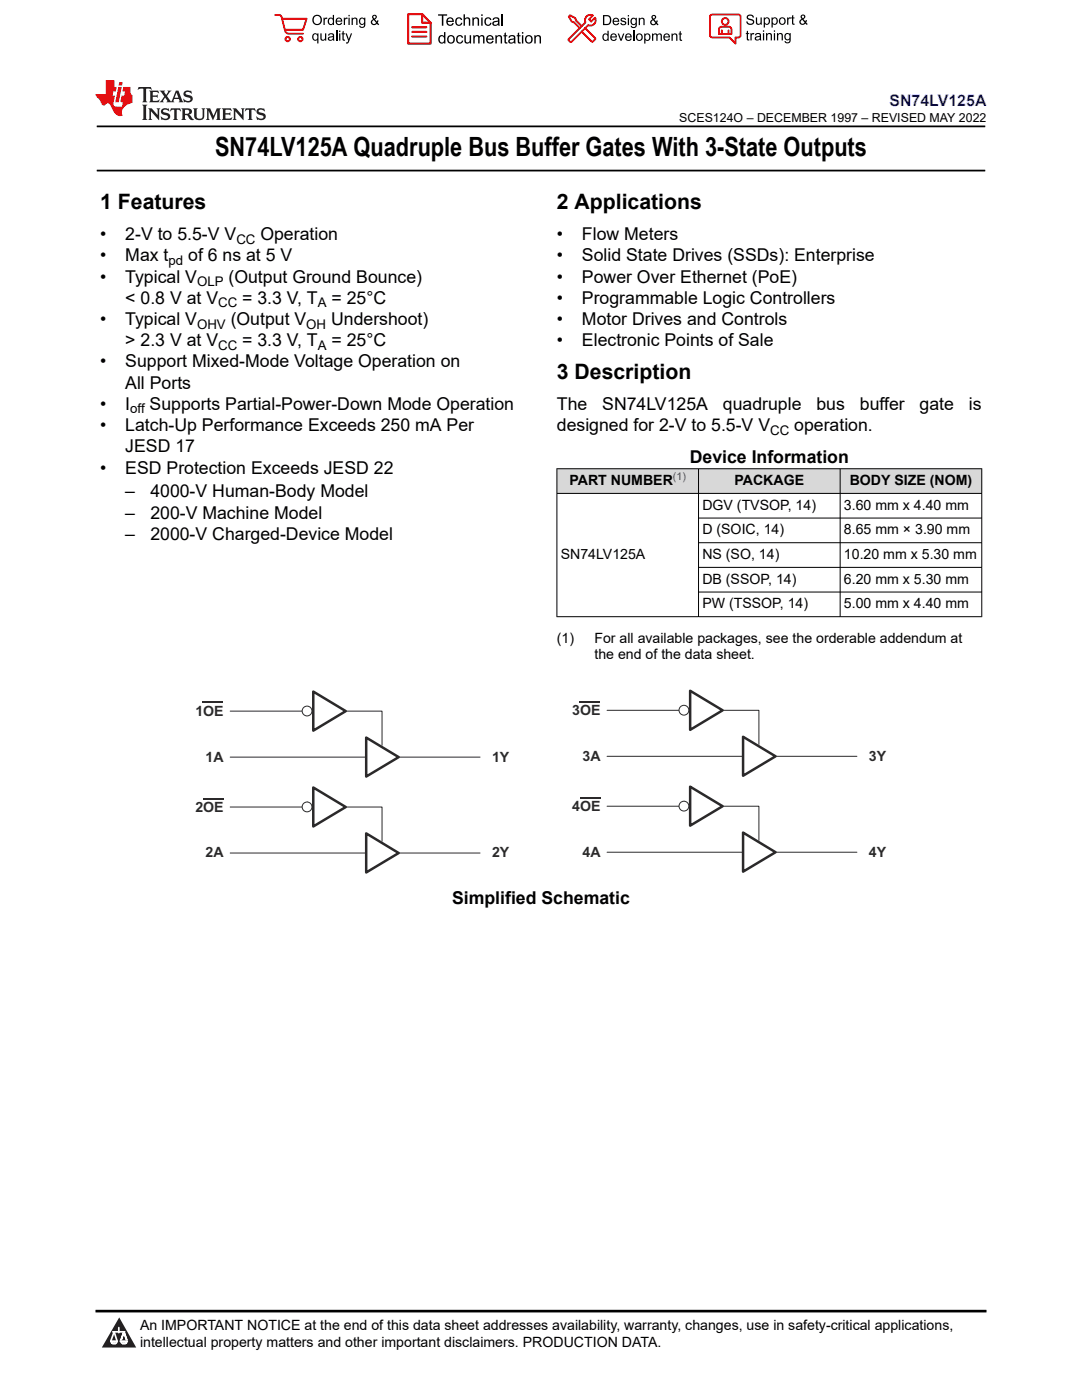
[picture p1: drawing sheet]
<svg xmlns="http://www.w3.org/2000/svg" width="216mm" height="279mm" viewBox="0 0 216 279" stroke-linecap="round" stroke-linejoin="round" font-family="sans-serif">
<path d="M19.3 25.2h177.3M19.3 34h177.3" fill="none" stroke="#000" stroke-width=".35"/>
<g fill="#d8d8d8">
<path d="M111.1 93.5h84.8v5h-84.8z" fill-rule="evenodd"/>
<path d="M111.2 93.6h28.1v4.8h-28.1z" fill-rule="evenodd"/>
<path d="M139.4 93.6h28.2v4.8h-28.2z" fill-rule="evenodd"/>
<path d="M167.7 93.6h28.1v4.8h-28.1z" fill-rule="evenodd"/>
</g>
<path d="M111.1 93.5h84.9M111.1 98.5h84.9M111.1 93.5v29.6M139.4 93.5v29.6M167.6 93.5v29.6M195.9 93.5v29.6M139.4 103.4h56.6M139.4 108.3h56.6M139.4 113.2h56.6M139.4 118.2h56.6M196 123.1h-84.9" fill="none" stroke="#000" stroke-width=".2"/>
<path d="M45.9 141.9h30.3v6.8M45.9 151.1h49.9M45.9 161.1h30.3v6.8M45.9 170.2h49.9" fill="none" stroke="#2b292a" stroke-width=".2"/>
<path d="M40.6 159.4h4" fill="none" stroke="#2b292a" stroke-width=".36"/>
<path d="M62.5 138l6.5 3.9-6.5 3.9z" fill="#fff"/>
<path d="M62.5 138l6.5 3.9-6.5 3.9z" fill="none" stroke="#2b292a" stroke-width=".5"/>
<path d="M73.1 147.2l6.5 3.9-6.5 3.9z" fill="#fff"/>
<path d="M73.1 147.2l6.5 3.9-6.5 3.9z" fill="none" stroke="#2b292a" stroke-width=".5"/>
<path d="M62.5 157.2l6.5 3.9-6.5 3.8z" fill="#fff"/>
<path d="M62.5 157.2l6.5 3.9-6.5 3.8z" fill="none" stroke="#2b292a" stroke-width=".5"/>
<path d="M73.1 166.3l6.5 3.9-6.5 3.9z" fill="#fff"/>
<path d="M73.1 166.3l6.5 3.9-6.5 3.9z" fill="none" stroke="#2b292a" stroke-width=".5"/>
<circle cx="61.3" cy="141.9" r=".98" fill="#fff"/>
<g fill="none" stroke="#2b292a" stroke-width=".2">
<path d="M61.3 160.1v1"/>
<circle cx="61.3" cy="141.9" r=".98"/>
</g>
<circle cx="61.3" cy="161" r=".98" fill="#fff"/>
<g fill="none" stroke="#2b292a" stroke-width=".2">
<path d="M121.1 141.8h30.3v6.8M121.1 150.9h49.9M121.1 160.9h30.3v6.8M121.1 170.1h49.9"/>
<circle cx="61.3" cy="161" r=".98"/>
</g>
<path d="M115.8 159.2h4" fill="none" stroke="#2b292a" stroke-width=".36"/>
<path d="M137.7 137.9l6.5 3.9-6.5 3.9z" fill="#fff"/>
<path d="M137.7 137.9l6.5 3.9-6.5 3.9z" fill="none" stroke="#2b292a" stroke-width=".5"/>
<path d="M148.3 147l6.5 3.9-6.5 3.9z" fill="#fff"/>
<path d="M148.3 147l6.5 3.9-6.5 3.9z" fill="none" stroke="#2b292a" stroke-width=".5"/>
<path d="M137.7 157l6.5 3.9-6.5 3.9z" fill="#fff"/>
<path d="M137.7 157l6.5 3.9-6.5 3.9z" fill="none" stroke="#2b292a" stroke-width=".5"/>
<path d="M148.3 166.2l6.5 3.9-6.5 3.9z" fill="#fff"/>
<path d="M148.3 166.2l6.5 3.9-6.5 3.9z" fill="none" stroke="#2b292a" stroke-width=".5"/>
<circle cx="136.5" cy="141.7" r=".98" fill="#fff"/>
<g fill="none" stroke="#2b292a" stroke-width=".2">
<path d="M136.5 159.9v1"/>
<circle cx="136.5" cy="141.7" r=".98"/>
</g>
<circle cx="136.5" cy="160.9" r=".98" fill="#fff"/>
<circle cx="136.5" cy="160.9" r=".98" fill="none" stroke="#2b292a" stroke-width=".2"/>
<path d="M40.4 140.2h4.1M115.7 140.2h4.1" fill="none" stroke="#2b292a" stroke-width=".36"/>
<path d="M0 0h215.9v23.8h-215.9z" fill-rule="evenodd" fill="#fff"/>
<path d="M27.7 17.4l-.2 .6 .5-.3h.6v.1v2.2l-.2 .4h1l-.2-.4v-2.2v-.1h.5l.5 .3-.1-.6zM29.8 18.1l.2 .4v1.5l-.2 .4h1.9l.1-.6a1.08 1.08 0 0 1-1.3 .2v-.7h.6l.4 .2v-.6l-.4 .2h-.6v-.6l.2-.1a1 1 0 0 1 1 .2l-.1-.5zM31.8 18.1l1 1.1-1 1.2h.9l-.2-.2 .4-.7 .5 .7-.2 .2h1.6l-.2-.2 .1-.4h1l.1 .4-.1 .2h.9l-.2-.3-.8-2h-.5l-1 2.2-.8-1.1 .9-1.1h-.8l.2 .2-.5 .7-.3-.7 .1-.2zM35.2 18.5l.4 1h-.8zM36.8 18.2a.65 .65 0 0 0-.2 .7 .65 .65 0 0 0 .6 .5l.7 .2 .1 .2a.79 .79 0 0 1-.7 .4 .79 .79 0 0 1-.7-.5l.1 .7 .2-.1a.93 .93 0 0 0 1.1 .1 .93 .93 0 0 0 .4-1 1.46 1.46 0 0 0-1.2-.6l-.1-.3a1.09 1.09 0 0 1 1.2 .2l-.2-.6-.1 .1-.6-.2zM28.4 20.9l.2 .4v2.3l-.2 .3h1l-.2-.3v-2.3l.2-.4zM29.6 21.6l.2 .4v1.6l-.2 .3h.8l-.3-.3v-1.4l1.7 1.8v-2l.2-.4h-.8l.2 .2 .1 1.1-1.2-1.3zM32.3 21.8a.65 .65 0 0 0-.2 .7 .65 .65 0 0 0 .7 .4l.6 .2 .1 .2a.79 .79 0 0 1-.7 .4 .79 .79 0 0 1-.7-.5l.1 .7 .2-.1a.93 .93 0 0 0 1.1 .1 .93 .93 0 0 0 .4-.9 1.46 1.46 0 0 0-1.2-.6l-.1-.4a1.09 1.09 0 0 1 1.2 .2l-.2-.6-.1 .1-.6-.1zM34.1 21.6l-.1 .7a.63 .63 0 0 1 .7-.4l.1 1.7-.3 .3h1l-.2-.3v-1.7a.66 .66 0 0 1 .8 .4l-.1-.7zM36.2 21.6l.2 .4v1.6l-.2 .3h.9l-.2-.2v-.7h.5l.1 .2a.79 .79 0 0 0 1.2 .6l-1-.9a.61 .61 0 0 0 .6-.6 .61 .61 0 0 0-.5-.6zM36.9 21.9h.2a.47 .47 0 0 1 .5 .1 .47 .47 0 0 1 .1 .5l-.2 .2h-.6zM38.5 21.6l.2 .2a2.27 2.27 0 0 0 .4 2 1.04 1.04 0 0 0 1.7-.7v-1.3l.2-.2h-.8l.2 .4v1.1a.6 .6 0 0 1-.6 .6 .6 .6 0 0 1-.6-.6v-1.1l.3-.4zM41.1 21.6l.2 .4v1.6l-.2 .3h.7l-.2-.3v-1.5l.9 1.9 .8-1.9v1.5l-.2 .3h1l-.3-.3v-1.6l.3-.4h-.8l-.7 1.5-.7-1.5zM44.3 21.6l.2 .4v1.6l-.2 .3h1.9l.1-.5a1.09 1.09 0 0 1-1.3 .1v-.6h.6l.4 .1v-.6l-.4 .2h-.6v-.6l.2-.1a1.01 1.01 0 0 1 1 .3l-.1-.6zM46.4 21.6l.3 .4v1.6l-.3 .3h.8l-.2-.3v-1.4l1.6 1.8v-2l.2-.4h-.7l.2 .2v1.1l-1.2-1.3zM49 21.6l-.1 .7a.63 .63 0 0 1 .8-.4v1.7l-.3 .3h1l-.2-.3v-1.7a.66 .66 0 0 1 .8 .4l-.1-.7zM51.4 21.8a.65 .65 0 0 0-.2 .7 .65 .65 0 0 0 .6 .4l.6 .2 .2 .2a.79 .79 0 0 1-.8 .4 .79 .79 0 0 1-.6-.5l.1 .7 .2-.1a.93 .93 0 0 0 1 .1 .93 .93 0 0 0 .5-.9 1.46 1.46 0 0 0-1.3-.6l-.1-.4a1.09 1.09 0 0 1 1.3 .2l-.2-.6-.2 .1-.5-.1z" fill="#231f20"/>
<path d="M21.1 16v2.8h-2.1l.1 .3 .9 1a.95 .95 0 0 0 .9 .9 .59 .59 0 0 1 .6-.4 .59 .59 0 0 1 .5 .4l.4 .8a1.59 1.59 0 0 0 2.1 1.3 1.61 1.61 0 0 1 1-2.2l1-.4-.1-1.5a1.59 1.59 0 0 1-.4-1.6h-1.4l-.2 .9h.5l-.1 .8h-.5l-.2 1v.2l.4 .1-.2 .9h-.6a.73 .73 0 0 1-1.1-.7l.3-1.5h-.5l.2-.8h.5l.2-.9h-.5v-1.4zM23.6 17.4l-.6 3h.7l.6-3zM23.8 16.4l-.1 .7h.7l.1-.7z" fill="#ed1c24"/>
<g fill="#000">
<path d="M62.3 4a1 1 0 0 1 2 0 1 1 0 0 1-2 0zM62.8 3.4a.78 .78 0 0 0-.1 1.1 .78 .78 0 0 0 1.1 .1 .78 .78 0 0 0 .1-1.1 .78 .78 0 0 0-1.1-.1z" fill-rule="evenodd"/>
<path d="M62.5 6.8l.4-.2 .4 .3v-.2h.2v2h-.2v-.7a.68 .68 0 0 1-.9-.1 .68 .68 0 0 1 0-.9zM62.6 7a.51 .51 0 0 0-.1 .6 .51 .51 0 0 0 .7 .2 .51 .51 0 0 0 .1-.7 .51 .51 0 0 0-.7-.1z" fill-rule="evenodd"/>
<path d="M64.5 3.5h.3v.3l.1-.3h.3l.1 .1-.1 .2a.32 .32 0 0 0-.3 0 .32 .32 0 0 0-.1 .4v.8h-.3z" fill-rule="evenodd"/>
<path d="M63.9 6.7h.3v.8a.36 .36 0 0 0 .3 .4 .36 .36 0 0 0 .4-.5v-.7h.2v1.4h-.2v-.2a.51 .51 0 0 1-.6 .2 .51 .51 0 0 1-.4-.5z" fill-rule="evenodd"/>
<path d="M65.6 3.7l.4-.2 .4 .2v-.7h.3v2h-.3v-.2a.7 .7 0 0 1-1-.1 .7 .7 0 0 1 .2-1zM65.8 3.8a.51 .51 0 0 0-.1 .7 .51 .51 0 0 0 .6 .2 .51 .51 0 0 0 .1-.7 .51 .51 0 0 0-.6-.2z" fill-rule="evenodd"/>
<path d="M65.6 6.8a.66 .66 0 0 1 .8-.1 .66 .66 0 0 1 .3 .8v.6h-.2l-.1-.2a.52 .52 0 0 1-.7 .2 .52 .52 0 0 1-.2-.6l.3-.2a.42 .42 0 0 0 .6-.3l-.3-.2-.3 .1-.1 .2h-.3zM65.7 7.6a.35 .35 0 0 0 .3 .4 .35 .35 0 0 0 .4-.4v-.2z" fill-rule="evenodd"/>
<path d="M67.7 6.1h.2v.3h-.2zM67.7 6.7h.2v1.4h-.2z" fill-rule="evenodd"/>
<path d="M67.1 3.7a.68 .68 0 0 1 .9-.1 .68 .68 0 0 1 .3 .7h-1.1a.42 .42 0 0 0 .3 .5 .42 .42 0 0 0 .5-.3h.3a.73 .73 0 0 1-1.1 .4 .73 .73 0 0 1-.1-1.2zM67.4 3.8l-.2 .3h.8l-.2-.4z" fill-rule="evenodd"/>
<path d="M68.6 3.5h.2v.3l.2-.3h.3l.1 .1-.1 .2a.32 .32 0 0 0-.4 0 .32 .32 0 0 0-.1 .4v.8h-.2z" fill-rule="evenodd"/>
<path d="M68.3 6.3l.3-.1v.5h.2v.1h-.2v.9l.3 .4a.36 .36 0 0 1-.4 0 .36 .36 0 0 1-.2-.4v-.9h-.1v-.1h.1z" fill-rule="evenodd"/>
<path d="M68.9 6.7h.3l.4 1.1 .4-1.1h.3l-.6 1.4a.51 .51 0 0 1-.6 .6l-.1-.3h.3l.2-.3z" fill-rule="evenodd"/>
<path d="M69.5 3h.3v.3h-.3zM69.5 3.5h.3v1.5h-.3z" fill-rule="evenodd"/>
<path d="M70.2 3.5h.2v.2a.52 .52 0 0 1 .6-.2 .52 .52 0 0 1 .3 .6v.9h-.2v-.9a.34 .34 0 0 0-.3-.4 .34 .34 0 0 0-.4 .3v1h-.2z" fill-rule="evenodd"/>
<path d="M71.8 3.7l.4-.2 .5 .2v-.2h.2v1.3a.64 .64 0 0 1-.5 .8 .64 .64 0 0 1-.7-.5h.2a.41 .41 0 0 0 .5 .2 .41 .41 0 0 0 .2-.5 .69 .69 0 0 1-.9-.1 .69 .69 0 0 1 .1-1zM72 3.8a.5 .5 0 0 0-.1 .7 .5 .5 0 0 0 .7 .1 .5 .5 0 0 0 .1-.6 .5 .5 0 0 0-.7-.2z" fill-rule="evenodd"/>
<path d="M74.4 3.1a.47 .47 0 0 1 .7 .1 .47 .47 0 0 1-.3 .7l.4 .4 .1-.3 .2 .1-.1 .4 .3 .3-.2 .2-.3-.3a.63 .63 0 0 1-1 .1 .63 .63 0 0 1 .3-1l-.3-.4zM74.5 3.4a.27 .27 0 0 0 .5 0 .27 .27 0 0 0-.5 0zM74.4 4.1a.4 .4 0 0 0 0 .6 .4 .4 0 0 0 .6-.1l-.4-.6z" fill-rule="evenodd"/>
<path d="M87.4 2.9h1.8v.2h-.7v2h-.3v-2h-.8z" fill-rule="evenodd"/>
<path d="M87.6 7.2l.5-.2 .5 .2v-.8h.3v2.3h-.3v-.2a.76 .76 0 0 1-1-.1 .76 .76 0 0 1-.1-1zM87.9 7.4a.58 .58 0 0 0-.2 .7 .58 .58 0 0 0 .8 .2 .58 .58 0 0 0 .1-.7 .58 .58 0 0 0-.7-.2z" fill-rule="evenodd"/>
<path d="M89.5 7.2a.81 .81 0 0 1 1.1 .1 .81 .81 0 0 1-.2 1.2 .81 .81 0 0 1-1.1-.2l-.1-.7zM89.6 7.4a.57 .57 0 0 0 0 .8 .57 .57 0 0 0 .8 0 .57 .57 0 0 0 0-.7 .57 .57 0 0 0-.8-.1z" fill-rule="evenodd"/>
<path d="M89.3 3.7a.77 .77 0 0 1 .9-.2 .77 .77 0 0 1 .4 .9h-1.3a.48 .48 0 0 0 .4 .5 .48 .48 0 0 0 .6-.3h.3a.83 .83 0 0 1-1.3 .4 .83 .83 0 0 1 0-1.3zM89.5 3.8l-.2 .4h1l-.3-.5z" fill-rule="evenodd"/>
<path d="M91 3.7a.7 .7 0 0 1 1.2 .3h-.2a.45 .45 0 0 0-.6-.3 .45 .45 0 0 0-.3 .6 .45 .45 0 0 0 .3 .6 .45 .45 0 0 0 .6-.4l.3 .1a.76 .76 0 0 1-1.1 .5 .76 .76 0 0 1-.3-1.1z" fill-rule="evenodd"/>
<path d="M91.2 7.2a.7 .7 0 0 1 1.2 .3l-.3 .1a.45 .45 0 0 0-.5-.4 .45 .45 0 0 0-.3 .7 .45 .45 0 0 0 .3 .6 .45 .45 0 0 0 .6-.4h.2a.76 .76 0 0 1-1 .5 .76 .76 0 0 1-.4-1.1z" fill-rule="evenodd"/>
<path d="M92.5 2.9h.3v.8a.59 .59 0 0 1 .7-.2 .59 .59 0 0 1 .3 .6v1h-.2v-1a.4 .4 0 0 0-.5-.4 .4 .4 0 0 0-.3 .5v.9h-.3z" fill-rule="evenodd"/>
<path d="M92.7 7h.2v.9a.41 .41 0 0 0 .5 .6 .41 .41 0 0 0 .3-.6v-.9h.3v1.7h-.3v-.3a.58 .58 0 0 1-.7 .3 .58 .58 0 0 1-.3-.7z" fill-rule="evenodd"/>
<path d="M94.3 3.5h.2v.2a.59 .59 0 0 1 .7-.2 .59 .59 0 0 1 .4 .6v1h-.3v-1a.41 .41 0 0 0-.4-.4 .41 .41 0 0 0-.4 .5v.9h-.2z" fill-rule="evenodd"/>
<path d="M94.4 7h.3v.3a.56 .56 0 0 1 1 0 .54 .54 0 0 1 .6-.3 .54 .54 0 0 1 .4 .5v1.2h-.3v-1.1a.34 .34 0 0 0-.3-.4 .34 .34 0 0 0-.4 .3v1.2h-.3v-1.1a.38 .38 0 0 0-.5-.3 .38 .38 0 0 0-.2 .5v.9h-.3z" fill-rule="evenodd"/>
<path d="M96 2.9h.3v.3h-.3zM96 3.5h.3v1.6h-.3z" fill-rule="evenodd"/>
<path d="M96.8 3.7a.7 .7 0 0 1 1.3 .3h-.3a.45 .45 0 0 0-.6-.3 .45 .45 0 0 0-.3 .6 .45 .45 0 0 0 .3 .6 .45 .45 0 0 0 .6-.4l.3 .1a.76 .76 0 0 1-1.1 .5 .76 .76 0 0 1-.3-1.1z" fill-rule="evenodd"/>
<path d="M97.2 7.2a.77 .77 0 0 1 .9-.1 .77 .77 0 0 1 .4 .8h-1.2a.48 .48 0 0 0 .3 .6 .48 .48 0 0 0 .6-.4l.3 .1a.83 .83 0 0 1-1.3 .3 .83 .83 0 0 1 0-1.3zM97.4 7.4l-.1 .3h.9l-.2-.4z" fill-rule="evenodd"/>
<path d="M98.8 7h.3v.3a.59 .59 0 0 1 .7-.3 .59 .59 0 0 1 .4 .7v1h-.3v-1a.41 .41 0 0 0-.5-.5 .41 .41 0 0 0-.3 .6v.9h-.3z" fill-rule="evenodd"/>
<path d="M98.4 3.7a.74 .74 0 0 1 1-.2 .74 .74 0 0 1 .3 .9v.7h-.3v-.2a.59 .59 0 0 1-.8 .3 .59 .59 0 0 1-.3-.8l1.1-.3a.42 .42 0 0 0-.4-.4 .42 .42 0 0 0-.5 .3h-.2zM98.6 4.5a.36 .36 0 0 0 .2 .5 .36 .36 0 0 0 .5-.2l.1-.5z" fill-rule="evenodd"/>
<path d="M100.7 6.6l.2-.1v.5h.3v.2h-.3v1l.1 .2h.2l.1 .3a.41 .41 0 0 1-.5-.1 .41 .41 0 0 1-.1-.4v-1h-.2v-.2h.2z" fill-rule="evenodd"/>
<path d="M101.6 7.2a.74 .74 0 0 1 .9-.2 .74 .74 0 0 1 .3 1l.1 .7h-.3v-.2a.59 .59 0 0 1-.8 .2 .59 .59 0 0 1-.3-.8l1-.3a.42 .42 0 0 0-.3-.4 .42 .42 0 0 0-.5 .3h-.3zM101.8 8.1a.36 .36 0 0 0 .1 .5 .36 .36 0 0 0 .5-.3l.2-.4z" fill-rule="evenodd"/>
<path d="M103.3 6.6l.3-.1v.5h.3v.2h-.3v1l.1 .2h.2v.3a.41 .41 0 0 1-.5-.1 .41 .41 0 0 1-.1-.4v-1h-.2v-.2h.2z" fill-rule="evenodd"/>
<path d="M104.1 6.4h.3v.3h-.3zM104.1 7h.3v1.7h-.3z" fill-rule="evenodd"/>
<path d="M105 7.2a.81 .81 0 0 1 1.1 .1 .81 .81 0 0 1-.1 1.2 .81 .81 0 0 1-1.2-.2v-.7zM105.2 7.4a.57 .57 0 0 0-.1 .8 .57 .57 0 0 0 .8 0 .57 .57 0 0 0 0-.7 .57 .57 0 0 0-.7-.1z" fill-rule="evenodd"/>
<path d="M106.6 7h.3v.3a.59 .59 0 0 1 .7-.3 .59 .59 0 0 1 .4 .7v1h-.3v-1a.41 .41 0 0 0-.5-.5 .41 .41 0 0 0-.3 .6v.9h-.3z" fill-rule="evenodd"/>
<path d="M120.3 3h.7a1 1 0 0 1 1 1 1 1 0 0 1-1 1h-.7zM120.6 3.2v1.6h.4a.77 .77 0 0 0 .7-.8 .77 .77 0 0 0-.7-.8z" fill-rule="evenodd"/>
<path d="M120.4 6.9l.4-.2 .4 .2v-.8h.3v2h-.3v-.1a.7 .7 0 0 1-.9-.2 .7 .7 0 0 1 .1-.9zM120.6 7a.51 .51 0 0 0-.1 .7 .51 .51 0 0 0 .6 .1 .51 .51 0 0 0 .1-.6 .51 .51 0 0 0-.6-.2z" fill-rule="evenodd"/>
<path d="M122 6.9a.68 .68 0 0 1 .8-.2 .68 .68 0 0 1 .3 .8h-1.1a.42 .42 0 0 0 .3 .5 .42 .42 0 0 0 .5-.3h.3a.73 .73 0 0 1-1.1 .3 .73 .73 0 0 1 0-1.1zM122.2 7l-.2 .3h.8l-.2-.4z" fill-rule="evenodd"/>
<path d="M122.4 3.7a.68 .68 0 0 1 .8-.1 .68 .68 0 0 1 .4 .8h-1.1a.42 .42 0 0 0 .3 .4 .42 .42 0 0 0 .5-.3l.3 .1a.73 .73 0 0 1-1.2 .3 .73 .73 0 0 1 0-1.2zM122.6 3.8l-.1 .3h.8l-.2-.3z" fill-rule="evenodd"/>
<path d="M123.9 3.7l.1-.1a.62 .62 0 0 1 .9 .3l-.2 .1a.29 .29 0 0 0-.3-.3 .29 .29 0 0 0-.3 .3l.1 .1a.58 .58 0 0 1 .6 .1 .58 .58 0 0 1 .1 .6 .67 .67 0 0 1-1.1-.2l.2-.1a.33 .33 0 0 0 .4 .4 .33 .33 0 0 0 .3-.4 .71 .71 0 0 1-.9-.6z" fill-rule="evenodd"/>
<path d="M123.3 6.7h.2l.4 1.2 .4-1.2h.3l-.6 1.4h-.2z" fill-rule="evenodd"/>
<path d="M125.3 3h.2v.3h-.2zM125.3 3.6h.2v1.4h-.2z" fill-rule="evenodd"/>
<path d="M124.9 6.9a.68 .68 0 0 1 .8-.2 .68 .68 0 0 1 .4 .8h-1.1a.42 .42 0 0 0 .3 .5 .42 .42 0 0 0 .5-.3h.3a.73 .73 0 0 1-1.2 .3 .73 .73 0 0 1 0-1.1zM125.1 7l-.1 .3h.8l-.2-.4z" fill-rule="evenodd"/>
<path d="M126 3.7l.4-.2 .4 .2v-.1h.3v1.2a.64 .64 0 0 1-.5 .8 .64 .64 0 0 1-.8-.5l.3 .1a.41 .41 0 0 0 .5 .2 .41 .41 0 0 0 .2-.6 .69 .69 0 0 1-.9-.1 .69 .69 0 0 1 .1-1zM126.2 3.9a.5 .5 0 0 0-.1 .6 .5 .5 0 0 0 .6 .2 .5 .5 0 0 0 .2-.7 .5 .5 0 0 0-.7-.1z" fill-rule="evenodd"/>
<path d="M126.9 7.4a.73 .73 0 0 1 1.4 0 .73 .73 0 0 1-1.4 0zM127.3 7a.5 .5 0 0 0-.1 .7 .5 .5 0 0 0 .7 0 .5 .5 0 0 0 0-.6 .5 .5 0 0 0-.6-.1z" fill-rule="evenodd"/>
<path d="M127.5 3.6h.2v.2a.52 .52 0 0 1 .6-.3 .52 .52 0 0 1 .3 .6v.9h-.2v-.9a.34 .34 0 0 0-.3-.4 .34 .34 0 0 0-.4 .3v1h-.2z" fill-rule="evenodd"/>
<path d="M128.5 6.7h.3v.2a.67 .67 0 0 1 .9 0 .67 .67 0 0 1 0 .9 .55 .55 0 0 1-.9 .2v.7h-.3zM128.9 7a.5 .5 0 0 0-.1 .7 .5 .5 0 0 0 .6 .1 .5 .5 0 0 0 .2-.6 .5 .5 0 0 0-.7-.2z" fill-rule="evenodd"/>
<path d="M130.1 6.7h.2v.2a.49 .49 0 0 1 .9 0l.4-.2a.42 .42 0 0 1 .5 .4v1h-.3v-.9a.3 .3 0 0 0-.2-.3 .3 .3 0 0 0-.4 .2v1h-.2v-.9a.33 .33 0 0 0-.5-.3 .33 .33 0 0 0-.2 .5v.7h-.2z" fill-rule="evenodd"/>
<path d="M130.1 3.1a.47 .47 0 0 1 .8 .1 .47 .47 0 0 1-.3 .7l.3 .4 .1-.2h.3l-.2 .5 .3 .3-.2 .2-.3-.3a.63 .63 0 0 1-1 .1 .63 .63 0 0 1 .3-1l-.2-.5zM130.2 3.5a.27 .27 0 0 0 .5 0 .27 .27 0 0 0-.5 0zM130.2 4.1a.4 .4 0 0 0 0 .7 .4 .4 0 0 0 .6-.2l-.5-.6z" fill-rule="evenodd"/>
<path d="M132.5 6.9a.68 .68 0 0 1 .9-.2 .68 .68 0 0 1 .3 .8h-1.1a.42 .42 0 0 0 .3 .5 .42 .42 0 0 0 .5-.3h.3a.73 .73 0 0 1-1.1 .3 .73 .73 0 0 1-.1-1.1zM132.7 7l-.1 .3h.8l-.2-.4z" fill-rule="evenodd"/>
<path d="M134 6.7h.2v.2a.52 .52 0 0 1 .6-.2 .52 .52 0 0 1 .4 .6v.8h-.3v-.8a.34 .34 0 0 0-.2-.4 .34 .34 0 0 0-.4 .2l-.1 1h-.2z" fill-rule="evenodd"/>
<path d="M135.6 6.3l.2-.1v.5h.3v.2h-.3v.8l.3 .4a.36 .36 0 0 1-.4 0 .36 .36 0 0 1-.1-.4v-.8h-.2v-.2h.2z" fill-rule="evenodd"/>
<path d="M149.2 3a.8 .8 0 0 1 1.2 .5h-.2a.44 .44 0 0 0-.5-.4 .44 .44 0 0 0-.4 .5l.2 .1a.9 .9 0 0 1 1 .8 .84 .84 0 0 1-.9 .5 .84 .84 0 0 1-.7-.7h.3a.52 .52 0 0 0 .5 .5 .52 .52 0 0 0 .5-.6l-.2-.1a.85 .85 0 0 1-1-.8z" fill-rule="evenodd"/>
<path d="M149 6.3l.3-.2v.5h.2v.2h-.2v.9l.2 .4a.36 .36 0 0 1-.4-.1 .36 .36 0 0 1-.1-.4v-.8h-.2v-.2h.2z" fill-rule="evenodd"/>
<path d="M149.7 6.6h.3v.2l.1-.2h.3l.1 .1-.1 .2a.32 .32 0 0 0-.3 0 .32 .32 0 0 0-.1 .4v.8h-.3z" fill-rule="evenodd"/>
<path d="M150.7 6.8a.66 .66 0 0 1 .9-.2 .66 .66 0 0 1 .3 .9v.6h-.2l-.1-.2a.52 .52 0 0 1-.7 .2 .52 .52 0 0 1-.2-.7l.2-.1a.42 .42 0 0 0 .7-.3l-.3-.2h-.3l-.1 .3-.3-.1zM150.9 7.5a.35 .35 0 0 0 .3 .5 .35 .35 0 0 0 .4-.4v-.3z" fill-rule="evenodd"/>
<path d="M150.8 3.5h.3v.8a.36 .36 0 0 0 .3 .5 .36 .36 0 0 0 .4-.5v-.8h.2v1.4h-.2v-.2a.51 .51 0 0 1-.6 .3 .51 .51 0 0 1-.4-.6z" fill-rule="evenodd"/>
<path d="M152.2 6.1h.3v.2h-.3zM152.2 6.6h.3v1.5h-.3z" fill-rule="evenodd"/>
<path d="M152.4 3.5h.2v.2a.67 .67 0 0 1 .9 0 .67 .67 0 0 1 .1 .9 .55 .55 0 0 1-1 .2v.7h-.2zM152.7 3.8a.5 .5 0 0 0-.1 .7 .5 .5 0 0 0 .7 .1 .5 .5 0 0 0 .1-.6 .5 .5 0 0 0-.7-.2z" fill-rule="evenodd"/>
<path d="M152.9 6.6h.2v.2a.52 .52 0 0 1 .6-.2 .52 .52 0 0 1 .3 .6v.9h-.2v-.9a.34 .34 0 0 0-.3-.4 .34 .34 0 0 0-.4 .2v1.1h-.2z" fill-rule="evenodd"/>
<path d="M153.9 3.5h.3v.2a.67 .67 0 0 1 .9 0 .67 .67 0 0 1 0 .9 .55 .55 0 0 1-.9 .2v.7h-.3zM154.3 3.8a.5 .5 0 0 0-.1 .7 .5 .5 0 0 0 .6 .1 .5 .5 0 0 0 .2-.6 .5 .5 0 0 0-.7-.2z" fill-rule="evenodd"/>
<path d="M154.4 6.1h.3v.2h-.3zM154.4 6.6h.3v1.5h-.3z" fill-rule="evenodd"/>
<path d="M155 6.6h.3v.2a.52 .52 0 0 1 .6-.2 .52 .52 0 0 1 .3 .6v.9h-.2v-.9a.34 .34 0 0 0-.3-.4 .34 .34 0 0 0-.4 .2v1.1h-.3z" fill-rule="evenodd"/>
<path d="M155.4 4.2a.75 .75 0 0 1 1.5 0 .75 .75 0 0 1-1.5 0zM155.8 3.8a.5 .5 0 0 0-.1 .7 .5 .5 0 0 0 .8 0 .5 .5 0 0 0 0-.7 .5 .5 0 0 0-.7 0z" fill-rule="evenodd"/>
<path d="M156.7 6.8l.4-.2 .5 .2v-.2h.2v1.3a.64 .64 0 0 1-.5 .7 .64 .64 0 0 1-.8-.4h.3a.41 .41 0 0 0 .5 .2 .41 .41 0 0 0 .2-.5 .69 .69 0 0 1-.9-.1 .69 .69 0 0 1 .1-1zM156.9 6.9a.5 .5 0 0 0-.1 .7 .5 .5 0 0 0 .6 .1 .5 .5 0 0 0 .2-.7 .5 .5 0 0 0-.7-.1z" fill-rule="evenodd"/>
<path d="M157.1 3.5h.2v.2l.1-.2h.3h.2l-.1 .3a.32 .32 0 0 0-.4 0 .32 .32 0 0 0-.1 .4v.7h-.2z" fill-rule="evenodd"/>
<path d="M158 3.1l.3-.1v.5h.2v.2h-.2v.8l.3 .4a.36 .36 0 0 1-.4 0 .36 .36 0 0 1-.2-.4v-.8h-.1v-.2h.1z" fill-rule="evenodd"/>
<path d="M159.9 3a.47 .47 0 0 1 .7 .1 .47 .47 0 0 1-.3 .7l.4 .5 .1-.3h.2l-.1 .5 .3 .3-.2 .2-.3-.3a.63 .63 0 0 1-1 .1 .63 .63 0 0 1 .3-1l-.3-.5zM160 3.4a.27 .27 0 0 0 .5 0 .27 .27 0 0 0-.5 0zM159.9 4.1a.4 .4 0 0 0 0 .6 .4 .4 0 0 0 .6-.2l-.4-.6z" fill-rule="evenodd"/>
</g>
<path d="M67.2 6.1v2M126.5 6.1v2" fill="none" stroke="#000" stroke-width=".25"/>
<g fill="none" stroke="#de0000" stroke-width=".37">
<path d="M54.9 3h.9a1.19 1.19 0 0 1 .6 1.2l.6 2.1a.85 .85 0 0 0 1 .4h2.5M56.3 3.7h4.9l-.7 2.2h-3.6M116.1 5.2l-1.2-1.1-.1-.5-1-.6-.3 .3 .6 1 .5 .2 1.1 1.1M116.8 5.6l1.9 2v.3l-.4 .4h-.3l-1.9-2zM116.8 5.6l.6-.6a1.07 1.07 0 0 0 1.2-.2 1.07 1.07 0 0 0 .1-1.3l-.7 .8-.5-.4 .8-.8a1.07 1.07 0 0 0-1.2 .2 1.07 1.07 0 0 0-.3 1.2l-3.3 3.3v.3l.3 .3h.2l2.1-2.1M141.7 3.1l.4-.2h5.3l.3 .2 .1 3.9-.2 .4-.8 .1v1.2l-1.3-1.2h-3.4l-.4-.2zM143.5 5.6l.5-.3 1.7 .1 .2 .5v.9h-2.4zM144 6.1v.7M145.4 6.1v.7"/>
<circle cx="57.4" cy="7.8" r=".44"/>
<circle cx="59.9" cy="7.8" r=".44"/>
<circle cx="144.7" cy="4.3" r=".67"/>
</g>
<path d="M100.2 2.9v2.2" fill="none" stroke="#000" stroke-width=".28"/>
<path d="M81.4 2.8h2.8v1.7h1.7v4.2h-4.5zM82.3 6.4h2.8M82.3 5.4h2.8M82.3 7.3h2.8M84.2 2.8l1.7 1.7" fill="none" stroke="#de0000" stroke-width=".42"/>
<path d="M0 261.4h215.9v18h-215.9z" fill-rule="evenodd" fill="#fff"/>
<path d="M23.8 262.9l3.4 6h-6.9z" fill="#231f20"/>
<path d="M22.1 267.7h1.3l-.4 .5h-.3a.55 .55 0 0 1-.6-.5z" fill-rule="evenodd" fill="#fff"/>
<path d="M22.1 267.7h1.3l-.4 .5h-.3a.55 .55 0 0 1-.6-.5z" fill="none" stroke="#231f20" stroke-width=".34"/>
<path d="M22.1 267.7h1.3l-.4 .5h-.5zM22.6 265.8h.1M22.6 265.8h2.3zM23.7 265.9h.1M23.7 264.9v1zM24 267.7h.1" fill="none" stroke="#fff" stroke-width=".34"/>
<path d="M24.7 265.8l-.7 1.9z" fill="#fff"/>
<path d="M24.7 265.8l-.7 1.9z" fill="none" stroke="#fff" stroke-width=".34"/>
<path d="M24.7 265.8l.7 1.9z" fill="#fff"/>
<path d="M24.7 265.8l.7 1.9zM25.3 267.7h.1" fill="none" stroke="#fff" stroke-width=".34"/>
<path d="M22.8 265.8l-.7 1.9z" fill="#fff"/>
<path d="M22.8 265.8l-.7 1.9z" fill="none" stroke="#fff" stroke-width=".34"/>
<path d="M22.8 265.8l.6 1.9z" fill="#fff"/>
<path d="M22.8 265.8l.6 1.9z" fill="none" stroke="#fff" stroke-width=".34"/>
<path d="M24.1 267.7h1.3a.65 .65 0 0 1-.6 .5 .65 .65 0 0 1-.7-.5z" fill-rule="evenodd" fill="#fff"/>
<path d="M24.1 267.7h1.3a.65 .65 0 0 1-.6 .5 .65 .65 0 0 1-.7-.5z" fill="none" stroke="#231f20" stroke-width=".34"/>
<path d="M24 267.7h.1M24.1 267.7h1.3l-.4 .5h-.5z" fill="none" stroke="#fff" stroke-width=".34"/>
<path d="M19 261.7h177.8" fill="none" stroke="#000" stroke-width=".53"/>
<text font-size="5.3" x="42.9" y="31.2">SN74LV125A Quadruple Bus Buffer Gates With 3-State Outputs</text>
<g font-size="4.2">
<text x="20" y="41.8">1 Features</text>
<text x="111.1" y="41.8">2 Applications</text>
<text x="111.1" y="75.7">3 Description</text>
</g>
<g font-size="3.5">
<text x="20" y="47.9">•</text>
<text x="25" y="47.9">2-V to 5.5-V V</text>
<text x="52" y="47.9">Operation</text>
<text x="111.1" y="47.9">•</text>
<text x="116.1" y="47.9">Flow Meters</text>
<text x="20" y="52.2">•</text>
<text x="25" y="52.2">Max t</text>
<text x="37.5" y="52.2">of 6 ns at 5 V</text>
<text x="111.1" y="52.2">•</text>
<text x="116.1" y="52.2">Solid State Drives (SSDs): Enterprise</text>
<text x="20" y="56.4">•</text>
<text x="25" y="56.4">Typical V</text>
<text x="45.6" y="56.4">(Output Ground Bounce)</text>
<text x="111.1" y="56.4">•</text>
<text x="116.1" y="56.4">Power Over Ethernet (PoE)</text>
<text x="20" y="64.9">•</text>
<text x="25" y="64.9">Typical V</text>
<text x="25" y="60.6">&lt; 0.8 V at V</text>
<text x="46" y="64.9">(Output V</text>
<text x="48.3" y="60.6">= 3.3 V, T</text>
<text x="66.1" y="64.9">Undershoot)</text>
<text x="66.1" y="60.6">= 25°C</text>
<text x="111.1" y="60.6">•</text>
<text x="111.1" y="64.9">•</text>
<text x="116.1" y="60.6">Programmable Logic Controllers</text>
<text x="116.1" y="64.9">Motor Drives and Controls</text>
<text x="25" y="69.1">&gt; 2.3 V at V</text>
<text x="48.3" y="69.1">= 3.3 V, T</text>
<text x="66.1" y="69.1">= 25°C</text>
<text x="111.1" y="69.1">•</text>
<text x="116.1" y="69.1">Electronic Points of Sale</text>
<text x="20" y="73.3">•</text>
<text x="25" y="73.3">Support Mixed-Mode Voltage Operation on</text>
<text x="25" y="77.6">All Ports</text>
<text x="20" y="81.8">•</text>
<text x="25" y="81.8">I</text>
<text x="29.9" y="81.8">Supports Partial-Power-Down Mode Operation</text>
<text x="111.1" y="81.8">The</text>
<text x="120.2" y="81.8">SN74LV125A</text>
<text x="144.3" y="81.8">quadruple</text>
<text x="162.9" y="81.8">bus</text>
<text x="171.6" y="81.8">buffer</text>
<text x="183.5" y="81.8">gate</text>
<text x="193.3" y="81.8">is</text>
<text x="20" y="86">•</text>
<text x="25" y="86">Latch-Up Performance Exceeds 250 mA Per</text>
<text x="111.1" y="86">designed for 2-V to 5.5-V V</text>
<text x="158.5" y="86">operation.</text>
<text x="20" y="94.5">•</text>
<text x="25" y="90.3">JESD 17</text>
<text x="25" y="94.5">ESD Protection Exceeds JESD 22</text>
<text x="137.6" y="92.4">Device Information</text>
<text x="25" y="99.3">–</text>
<text x="30" y="99.3">4000-V Human-Body Model</text>
<text x="25" y="103.5">–</text>
<text x="25" y="107.7">–</text>
<text x="30" y="103.5">200-V Machine Model</text>
<text x="30" y="107.7">2000-V Charged-Device Model</text>
<text x="90.2" y="180.4">Simplified Schematic</text>
</g>
<text font-size="3.2" fill="#00f" x="177.5" y="21.1">SN74LV125A</text>
<g font-size="2.8">
<text x="113.6" y="96.8">PART NUMBER</text>
<text x="140.2" y="101.7">DGV (TVSOP, 14)</text>
<text x="146.6" y="96.8">PACKAGE</text>
<text x="168.4" y="101.7">3.60 mm x 4.40 mm</text>
<text x="169.5" y="96.8">BODY SIZE (NOM)</text>
<text x="140.2" y="106.7">D (SOIC, 14)</text>
<text x="168.4" y="106.7">8.65 mm × 3.90 mm</text>
<text x="111.9" y="111.6">SN74LV125A</text>
<text x="140.2" y="111.6">NS (SO, 14)</text>
<text x="168.4" y="111.6">10.20 mm x 5.30 mm</text>
<text x="140.2" y="116.5">DB (SSOP, 14)</text>
<text x="168.4" y="116.5">6.20 mm x 5.30 mm</text>
<text x="140.2" y="121.4">PW (TSSOP, 14)</text>
<text x="168.4" y="121.4">5.00 mm x 4.40 mm</text>
<text x="111.1" y="128.2">(1)</text>
<text x="118.6" y="128.2">For all available packages, see the orderable addendum at</text>
<text x="118.6" y="131.6">the end of the data sheet.</text>
<text x="27.9" y="265.5">An IMPORTANT NOTICE at the end of this data sheet addresses availability, warranty, changes, use in safety-critical applications,</text>
<text x="27.9" y="268.9">intellectual property matters and other important disclaimers. PRODUCTION DATA.</text>
</g>
<g font-size="2.8" fill="#2b292a">
<text x="39" y="142.9">1OE</text>
<text x="114.2" y="142.8">3OE</text>
<text x="41" y="152">1A</text>
<text x="98.2" y="152">1Y</text>
<text x="116.2" y="151.8">3A</text>
<text x="173.4" y="151.8">3Y</text>
<text x="114.2" y="161.9">4OE</text>
<text x="39" y="162.1">2OE</text>
<text x="41" y="171.1">2A</text>
<text x="98.2" y="171.1">2Y</text>
<text x="116.2" y="171">4A</text>
<text x="173.4" y="171">4Y</text>
</g>
<g font-size="2.6">
<text x="33.6" y="52.9">pd</text>
<text x="47.2" y="48.6">CC</text>
<text x="39.3" y="57.1">OLP</text>
<text x="39.3" y="65.6">OHV</text>
<text x="43.5" y="61.3">CC</text>
<text x="61.1" y="65.6">OH</text>
<text x="63.4" y="61.3">A</text>
<text x="43.5" y="69.8">CC</text>
<text x="63.4" y="69.8">A</text>
<text x="26" y="82.5">off</text>
<text x="153.7" y="86.7">CC</text>
</g>
<text font-size="2.5" x="135.5" y="24.3">SCES124O – DECEMBER 1997 – REVISED MAY 2022</text>
<text font-size="2.1" fill="#00f" x="134.3" y="95.9">(1)</text>
</svg>
